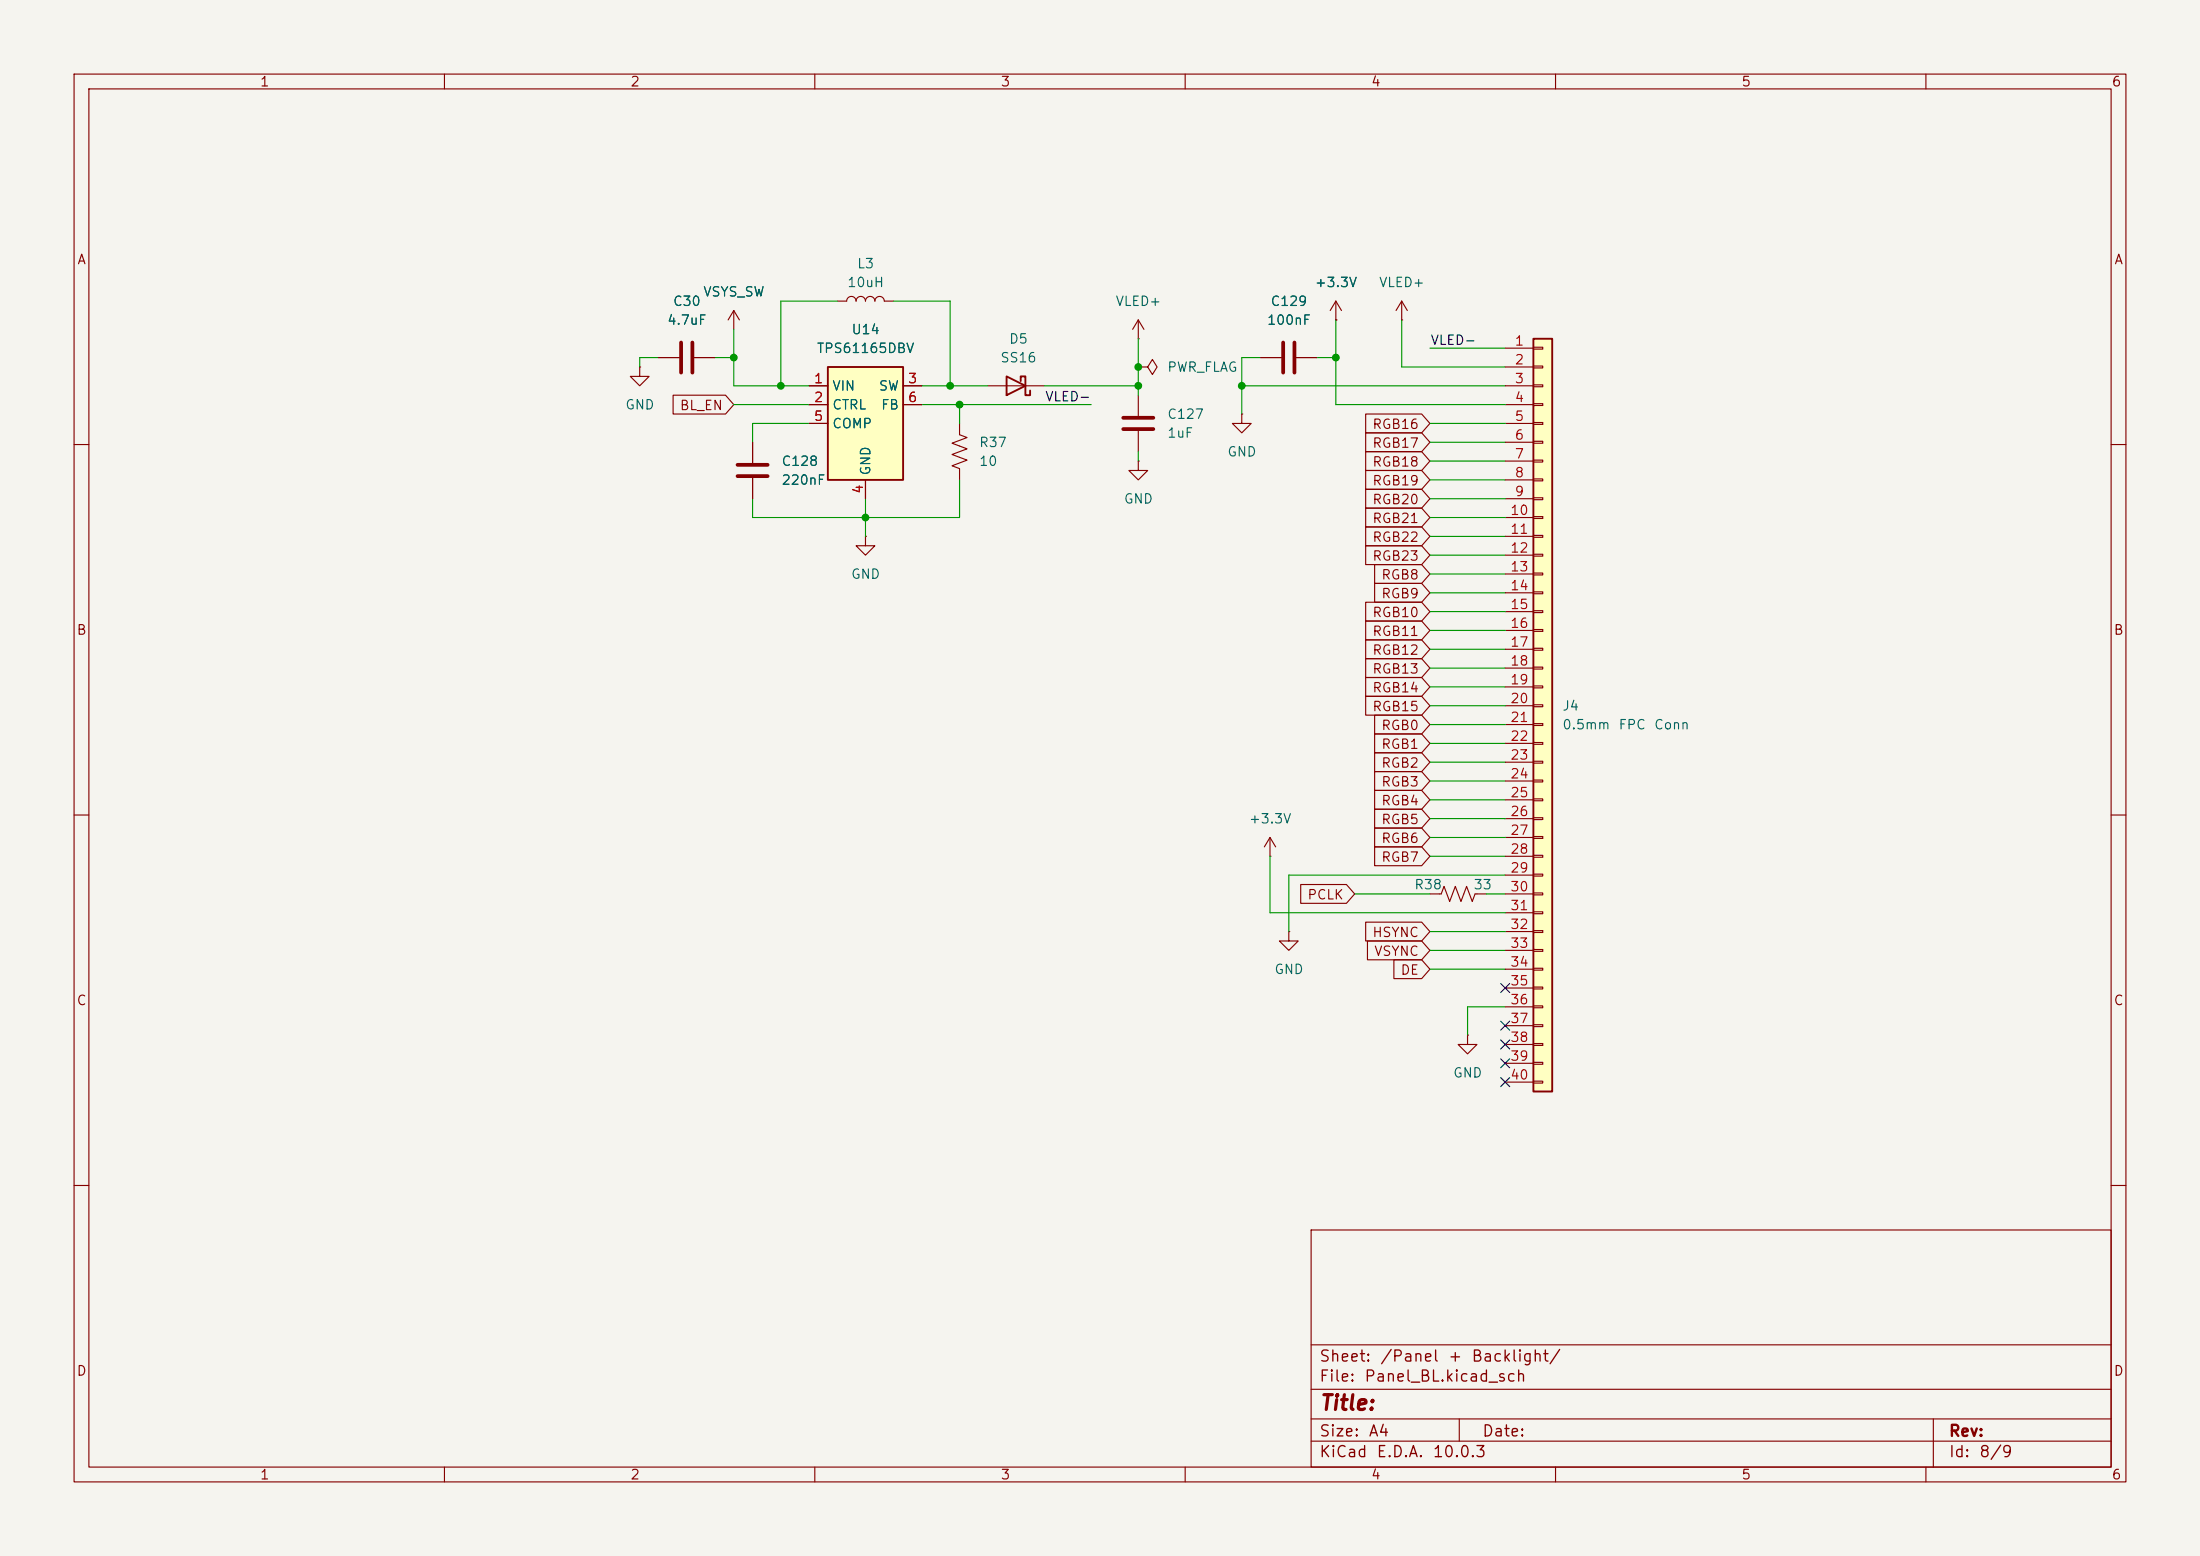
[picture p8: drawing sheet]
<svg xmlns="http://www.w3.org/2000/svg" width="297mm" height="210mm" viewBox="0 0 297 210" stroke-linecap="round" stroke-linejoin="round" font-family="sans-serif">
<path d="M0 0h297v210h-297z" fill="#f5f4ef" stroke="#f5f4ef" stroke-width=".14"/>
<g fill="none" stroke="#840000" stroke-width=".15">
<path d="M10 10h277v190h-277zM12 12h273v186h-273zM60 10v2M110 10v2M160 10v2M210 10v2M260 10v2M86.4 49.5v1.3h1.2l-1.2 1.3-1.3-1.3h1.3M86.4 49.5h.1M129.5 57.2v1.5l1.1 .4-2.1 .7 2.1 .8-2.1 .7 2.1 .8-2.1 .8 1 .3v1.6M133.3 52.1h7.7M153.7 45.7h.1"/>
<path d="M153.7 49.5h1.2l.7-1 .6 1-.6 1-.7-1M153.7 49.5h.1M153.7 43.2l-.8 1.3M153.7 43.2l.7 1.3M153.7 43.2v2.5M153.7 53.3v2.8M153.7 58.2v2.8M167.6 55.9v1.3h1.3l-1.3 1.2-1.2-1.2h1.2M167.6 55.9h.1M170.2 48.3h2.8M175 48.3h2.8M180.3 43.2h.1"/>
<path d="M180.3 40.6l-.7 1.3M180.3 40.6l.8 1.3M180.3 40.6v2.6M189.2 43.2h.1M189.2 40.6l-.7 1.3M189.2 40.6l.8 1.3M189.2 40.6v2.6M10 60h2M153.7 62.2v1.3h1.2l-1.2 1.3-1.3-1.3h1.3M153.7 62.2h.1M285 60h2M10 110h2"/>
<path d="M171.4 115.6h.1M171.4 113l-.7 1.3M171.4 113l.8 1.3M171.4 113v2.6M285 110h2M174 125.7v1.3h1.3l-1.3 1.3-1.3-1.3h1.3M174 125.7h.1M193 120.7h1.6l.3-1.1 .8 2.1 .8-2.1 .7 2.1 .8-2.1 .8 2.1 .3-1h1.6M198.1 139.7v1.3h1.3l-1.3 1.2-1.3-1.2h1.3M198.1 139.7h.1M10 160h2M177 166h108v32h-108z"/>
<path d="M285 160h2M60 198v2M110 198v2M160 198v2M177 194.5h108M177 191.5h108M177 187.5h108M177 181.5h108M197 191.5v3M210 198v2M260 198v2M261 191.5v6.5"/>
</g>
<path d="M135.9 50.8l2.5 1.3-2.5 1.2zM137.8 51.4v-.6h.6v2.5h.7v-.6" fill="none" stroke="#840000" stroke-width=".25"/>
<path d="M151.6 56.4h4.1M151.6 57.9h4.1M173.2 46.2v4.1M174.8 46.2v4.1" fill="none" stroke="#840000" stroke-width=".51"/>
<path d="M207 45.7h2.5v101.6h-2.5z" fill="#ffffc2"/>
<path d="M207 45.7h2.5v101.6h-2.5z" fill="none" stroke="#840000" stroke-width=".25"/>
<g fill="none" stroke="#840000" stroke-width=".15">
<path d="M101.6 59.7v2.8M113 40.6h1.3a.64 .64 0 0 1 .6-.6 .64 .64 0 0 1 .7 .6 .64 .64 0 0 1 .6-.6 .64 .64 0 0 1 .6 .6 .64 .64 0 0 1 .7-.6 .64 .64 0 0 1 .6 .6 .64 .64 0 0 1 .6-.6 .64 .64 0 0 1 .7 .6h1.2M203.2 47h3.8M203.2 49.5h3.8M203.2 52.1h3.8M203.2 54.6h3.8M203.2 57.2h3.8M203.2 59.7h3.8M207 46.9h1.3v.2h-1.3zM207 49.4h1.3v.3h-1.3zM207 51.9h1.3v.3h-1.3zM207 54.5h1.3v.2h-1.3z"/>
<path d="M207 57h1.3v.3h-1.3zM207 59.6h1.3v.2h-1.3zM101.6 64.5v2.8M203.2 62.2h3.8M203.2 64.8h3.8M203.2 67.3h3.8M203.2 69.9h3.8M203.2 72.4h3.8M203.2 74.9h3.8M203.2 77.5h3.8M207 62.1h1.3v.3h-1.3zM207 64.6h1.3v.3h-1.3z"/>
<path d="M207 67.2h1.3v.2h-1.3zM207 69.7h1.3v.3h-1.3zM207 72.3h1.3v.2h-1.3zM207 74.8h1.3v.3h-1.3zM207 77.3h1.3v.3h-1.3zM207 79.9h1.3v.2h-1.3zM203.2 80h3.8M203.2 82.6h3.8M203.2 85.1h3.8M203.2 87.6h3.8M203.2 90.2h3.8M203.2 92.7h3.8"/>
<path d="M203.2 95.3h3.8M203.2 97.8h3.8M207 82.4h1.3v.3h-1.3zM207 85h1.3v.2h-1.3zM207 87.5h1.3v.3h-1.3zM207 90h1.3v.3h-1.3zM207 92.6h1.3v.2h-1.3zM207 95.1h1.3v.3h-1.3zM207 97.7h1.3v.2h-1.3zM203.2 100.3h3.8M203.2 102.9h3.8M203.2 105.4h3.8"/>
<path d="M203.2 108h3.8M203.2 110.5h3.8M203.2 113h3.8M203.2 115.6h3.8M203.2 118.1h3.8M207 100.2h1.3v.3h-1.3zM207 102.7h1.3v.3h-1.3zM207 105.3h1.3v.2h-1.3zM207 107.8h1.3v.3h-1.3zM207 110.4h1.3v.2h-1.3zM207 112.9h1.3v.3h-1.3zM207 115.4h1.3v.3h-1.3z"/>
<path d="M207 118h1.3v.2h-1.3zM203.2 120.7h3.8M203.2 123.2h3.8M203.2 125.7h3.8M203.2 128.3h3.8M203.2 130.8h3.8M203.2 133.4h3.8M203.2 135.9h3.8M203.2 138.4h3.8M207 120.5h1.3v.3h-1.3zM207 123.1h1.3v.2h-1.3zM207 125.6h1.3v.3h-1.3z"/>
<path d="M207 128.1h1.3v.3h-1.3zM207 130.7h1.3v.2h-1.3zM207 133.2h1.3v.3h-1.3zM207 135.8h1.3v.2h-1.3zM207 138.3h1.3v.3h-1.3zM203.2 141h3.8M203.2 143.5h3.8M203.2 146.1h3.8M207 140.8h1.3v.3h-1.3zM207 143.4h1.3v.2h-1.3zM207 145.9h1.3v.3h-1.3z"/>
</g>
<path d="M99.6 62.7h4M99.6 64.3h4" fill="none" stroke="#840000" stroke-width=".51"/>
<path d="M111.8 49.5h10.1v15.3h-10.1z" fill="#ffffc2"/>
<path d="M111.8 49.5h10.1v15.3h-10.1z" fill="none" stroke="#840000" stroke-width=".25"/>
<g fill="none" stroke="#840000" stroke-width=".15">
<path d="M88.9 48.3h2.8M90.9 53.3h7l1.2 1.3-1.2 1.3h-7zM93.7 48.3h2.8M99.1 41.9l-.8 1.3M99.1 41.9l.7 1.3M99.1 41.9v2.6M101.6 59.7v2.8M109.2 52.1h2.6M109.2 54.6h2.6M109.2 57.2h2.6M121.9 52.1h2.6M121.9 54.6h2.6"/>
<path d="M170.2 48.3h2.8M175 48.3h2.8M180.3 43.2h.1M184.4 55.9h7.5l1.1 1.3-1.1 1.2h-7.5zM184.4 58.4h7.5l1.1 1.3-1.1 1.3h-7.5zM101.6 64.5v2.8M116.8 72.4v1.3h1.3l-1.3 1.2-1.2-1.2h1.2M116.8 72.4h.1M116.8 64.8v2.5M184.4 73.7h7.5l1.1 1.2-1.1 1.3h-7.5zM184.4 63.5h7.5l1.1 1.3-1.1 1.2h-7.5zM184.4 68.6h7.5l1.1 1.3-1.1 1.2h-7.5z"/>
<path d="M184.4 71.1h7.5l1.1 1.3-1.1 1.3h-7.5zM184.4 66h7.5l1.1 1.3-1.1 1.3h-7.5zM184.4 61h7.5l1.1 1.2-1.1 1.3h-7.5zM185.6 78.7h6.3l1.1 1.3-1.1 1.3h-6.3zM185.6 76.2h6.3l1.1 1.3-1.1 1.2h-6.3zM184.4 86.4h7.5l1.1 1.2-1.1 1.3h-7.5zM184.4 94h7.5l1.1 1.3-1.1 1.2h-7.5zM184.4 88.9h7.5l1.1 1.3-1.1 1.2h-7.5zM184.4 91.4h7.5l1.1 1.3-1.1 1.3h-7.5zM184.4 83.8h7.5l1.1 1.3-1.1 1.3h-7.5zM184.4 81.3h7.5l1.1 1.3-1.1 1.2h-7.5zM185.6 99.1h6.3l1.1 1.2-1.1 1.3h-6.3z"/>
<path d="M185.6 96.5h6.3l1.1 1.3-1.1 1.3h-6.3zM175.6 119.4h6.2l1.1 1.3-1.1 1.2h-6.2zM185.6 114.3h6.3l1.1 1.3-1.1 1.2h-6.3zM185.6 101.6h6.3l1.1 1.3-1.1 1.2h-6.3zM185.6 104.1h6.3l1.1 1.3-1.1 1.3h-6.3zM185.6 111.8h6.3l1.1 1.2-1.1 1.3h-6.3zM185.6 109.2h6.3l1.1 1.3-1.1 1.3h-6.3zM185.6 106.7h6.3l1.1 1.3-1.1 1.2h-6.3zM184.4 124.5h7.5l1.1 1.2-1.1 1.3h-7.5zM184.6 127h7.3l1.1 1.3-1.1 1.2h-7.3zM188.2 129.5h3.7l1.1 1.3-1.1 1.3h-3.7z"/>
</g>
<path d="M91.9 46.2v4.1M93.5 46.2v4.1" fill="none" stroke="#840000" stroke-width=".51"/>
<g fill="none" stroke="#009600" stroke-width=".15">
<path d="M88.9 48.3h-2.5v1.2M96.5 48.3h2.6M99.1 44.5v7.6h10.1M99.1 54.6h10.1M109.2 57.2h-7.6v2.5M113 40.6h-7.6v11.5M120.6 40.6h7.7v11.5M124.5 52.1h8.8M124.5 54.6h22.8M129.5 54.6v2.6M141 52.1h12.7M153.7 45.7v7.6"/>
<path d="M167.6 52.1h35.6M170.2 48.3h-2.6v7.6M177.8 48.3h2.5M180.3 43.2v11.4h22.9M189.2 43.2v6.3h14M193 59.7h10.2M193 57.2h10.2M193 47h10.2M116.8 67.3v5.1M129.5 64.8v5.1h-27.9v-2.6M153.7 61v1.2M193 62.2h10.2"/>
<path d="M193 67.3h10.2M193 64.8h10.2M193 72.4h10.2M193 74.9h10.2M193 77.5h10.2M193 69.9h10.2M193 95.3h10.2M193 97.8h10.2M193 85.1h10.2M193 82.6h10.2M193 80h10.2M193 90.2h10.2"/>
<path d="M193 92.7h10.2M193 87.6h10.2M171.4 115.6v7.6h31.8M193 113h10.2M193 115.6h10.2M193 105.4h10.2M193 102.9h10.2M193 100.3h10.2M193 108h10.2M193 110.5h10.2M203.2 118.1h-29.2v7.6M182.9 120.7h10.1"/>
<path d="M193 130.8h10.2M193 128.3h10.2M193 125.7h10.2M200.7 120.7h2.5M203.2 135.9h-5.1v3.8"/>
</g>
<path d="M202.6 137.8l1.2 1.2M202.6 132.7l1.2 1.3M203.8 137.8l-1.2 1.2M203.8 132.7l-1.2 1.3M202.6 145.4l1.2 1.3M202.6 140.4l1.2 1.2M202.6 142.9l1.2 1.2M203.8 145.4l-1.2 1.3M203.8 140.4l-1.2 1.2M203.8 142.9l-1.2 1.2" fill="none" stroke="#000084" stroke-width=".15"/>
<g fill="#009600" stroke="#009600" stroke-width=".14">
<circle cx="180.3" cy="48.3" r=".46"/>
<circle cx="153.7" cy="52.1" r=".46"/>
<circle cx="153.7" cy="49.5" r=".46"/>
<circle cx="129.5" cy="54.6" r=".46"/>
<circle cx="167.6" cy="52.1" r=".46"/>
<circle cx="99.1" cy="48.3" r=".46"/>
<circle cx="128.3" cy="52.1" r=".46"/>
<circle cx="116.8" cy="69.9" r=".46"/>
<circle cx="105.4" cy="52.1" r=".46"/>
</g>
<text font-size="2" fill="#840000" x="178" y="190.8">Title:</text>
<g font-size="1.5" fill="#840000">
<text x="178" y="184.2">Sheet:</text>
<text x="186.2" y="184.2">/Panel</text>
<text x="195.4" y="184.2">+</text>
<text x="198.5" y="184.2">Backlight/</text>
<text x="178" y="186.9">File:</text>
<text x="184.1" y="186.9">Panel_BL.kicad_sch</text>
<text x="178" y="197.1">KiCad</text>
<text x="178" y="194.3">Size:</text>
<text x="184.7" y="194.3">A4</text>
<text x="185.7" y="197.1">E.D.A.</text>
<text x="193.3" y="197.1">10.0.3</text>
<text x="200" y="194.3">Date:</text>
<text x="263" y="194.3">Rev:</text>
<text x="263" y="197.1">Id:</text>
<text x="267.1" y="197.1">8/9</text>
</g>
<g font-size="1.3" fill="#840000">
<text x="35" y="12">1</text>
<text x="85" y="12">2</text>
<text x="135" y="12">3</text>
<text x="185" y="12">4</text>
<text x="235" y="12">5</text>
<text x="285" y="12">6</text>
<text x="10.3" y="36">A</text>
<text x="285.3" y="36">A</text>
<text x="91.7" y="55.7">BL_EN</text>
<text x="185.2" y="58.2">RGB16</text>
<text x="185.2" y="65.8">RGB19</text>
<text x="185.2" y="60.8">RGB17</text>
<text x="185.2" y="63.3">RGB18</text>
<text x="185.2" y="70.9">RGB21</text>
<text x="185.2" y="68.4">RGB20</text>
<text x="185.2" y="76">RGB23</text>
<text x="185.2" y="73.5">RGB22</text>
<text x="185.2" y="83.6">RGB10</text>
<text x="186.4" y="81.1">RGB9</text>
<text x="186.4" y="78.5">RGB8</text>
<text x="10.3" y="86">B</text>
<text x="185.2" y="88.7">RGB12</text>
<text x="185.2" y="86.2">RGB11</text>
<text x="285.3" y="86">B</text>
<text x="185.2" y="91.2">RGB13</text>
<text x="185.2" y="93.8">RGB14</text>
<text x="185.2" y="96.3">RGB15</text>
<text x="186.4" y="101.4">RGB1</text>
<text x="186.4" y="98.9">RGB0</text>
<text x="186.4" y="103.9">RGB2</text>
<text x="186.4" y="106.5">RGB3</text>
<text x="186.4" y="111.6">RGB5</text>
<text x="186.4" y="109">RGB4</text>
<text x="186.4" y="116.6">RGB7</text>
<text x="186.4" y="114.1">RGB6</text>
<text x="176.4" y="121.7">PCLK</text>
<text x="185.2" y="126.8">HSYNC</text>
<text x="185.4" y="129.3">VSYNC</text>
<text x="189" y="131.9">DE</text>
<text x="10.3" y="136">C</text>
<text x="285.3" y="136">C</text>
<text x="10.3" y="186">D</text>
<text x="285.3" y="186">D</text>
<text x="35" y="200">1</text>
<text x="85" y="200">2</text>
<text x="135" y="200">3</text>
<text x="185" y="200">4</text>
<text x="235" y="200">5</text>
<text x="285" y="200">6</text>
</g>
<g font-size="1.3" fill="#006464">
<text x="90.8" y="41.6">C30</text>
<text x="94.8" y="40.3">VSYS_SW</text>
<text x="114.3" y="39.1">10uH</text>
<text x="115.6" y="36.5">L3</text>
<text x="150.5" y="41.6">VLED+</text>
<text x="171.4" y="41.6">C129</text>
<text x="177.4" y="39.1">+3.3V</text>
<text x="186.1" y="39.1">VLED+</text>
<text x="90" y="44.2">4.7uF</text>
<text x="110.2" y="48">TPS61165DBV</text>
<text x="114.9" y="45.4">U14</text>
<text x="136.1" y="46.7">D5</text>
<text x="171" y="44.2">100nF</text>
<text x="112.3" y="53">VIN</text>
<text x="118.5" y="53">SW</text>
<text x="135" y="49.2">SS16</text>
<text x="157.5" y="50.5">PWR_FLAG</text>
<text x="84.3" y="55.6">GND</text>
<text x="112.3" y="55.6">CTRL</text>
<text x="112.3" y="58.1">COMP</text>
<text x="118.9" y="55.6">FB</text>
<text x="157.5" y="56.9">C127</text>
<text x="157.5" y="59.4">1uF</text>
<text x="105.4" y="63.2">C128</text>
<text x="105.4" y="65.7">220nF</text>
<text x="117.8" y="64.3" transform="rotate(-90 117.8 64.3)">GND</text>
<text x="132.1" y="60.7">R37</text>
<text x="132.1" y="63.2">10</text>
<text x="165.6" y="61.9">GND</text>
<text x="151.6" y="68.3">GND</text>
<text x="114.8" y="78.4">GND</text>
<text x="210.8" y="96.2">J4</text>
<text x="210.8" y="98.8">0.5mm</text>
<text x="218.4" y="98.8">FPC</text>
<text x="223.2" y="98.8">Conn</text>
<text x="168.5" y="111.5">+3.3V</text>
<text x="190.8" y="120.4">R38</text>
<text x="198.8" y="120.4">33</text>
<text x="172" y="131.8">GND</text>
<text x="196.1" y="145.8">GND</text>
</g>
<g font-size="1.3" fill="#0f0f0f">
<text x="193" y="46.9">VLED-</text>
<text x="141" y="54.5">VLED-</text>
</g>
<g font-size="1.3" fill="#a90000">
<text x="204.4" y="47">1</text>
<text x="109.8" y="52">1</text>
<text x="122.5" y="52">3</text>
<text x="204.4" y="49.5">2</text>
<text x="204.4" y="52">3</text>
<text x="109.8" y="54.6">2</text>
<text x="109.8" y="57.1">5</text>
<text x="122.5" y="54.6">6</text>
<text x="204.4" y="54.6">4</text>
<text x="204.4" y="57.1">5</text>
<text x="204.4" y="59.7">6</text>
<text x="204.4" y="62.2">7</text>
<text x="204.4" y="64.7">8</text>
<text x="116.8" y="66.7" transform="rotate(-90 116.8 66.7)">4</text>
<text x="203.8" y="69.8">10</text>
<text x="204.4" y="67.3">9</text>
<text x="203.8" y="72.4">11</text>
<text x="203.8" y="74.9">12</text>
<text x="203.8" y="77.4">13</text>
<text x="203.8" y="80">14</text>
<text x="203.8" y="82.5">15</text>
<text x="203.8" y="85.1">16</text>
<text x="203.8" y="87.6">17</text>
<text x="203.8" y="90.1">18</text>
<text x="203.8" y="92.7">19</text>
<text x="203.8" y="95.2">20</text>
<text x="203.8" y="97.8">21</text>
<text x="203.8" y="100.3">22</text>
<text x="203.8" y="102.8">23</text>
<text x="203.8" y="105.4">24</text>
<text x="203.8" y="107.9">25</text>
<text x="203.8" y="110.5">26</text>
<text x="203.8" y="113">27</text>
<text x="203.8" y="115.5">28</text>
<text x="203.8" y="118.1">29</text>
<text x="203.8" y="120.6">30</text>
<text x="203.8" y="123.2">31</text>
<text x="203.8" y="125.7">32</text>
<text x="203.8" y="128.2">33</text>
<text x="203.8" y="130.8">34</text>
<text x="203.8" y="133.3">35</text>
<text x="203.8" y="135.9">36</text>
<text x="203.8" y="138.4">37</text>
<text x="203.8" y="140.9">38</text>
<text x="203.8" y="143.5">39</text>
<text x="203.8" y="146">40</text>
</g>
</svg>
